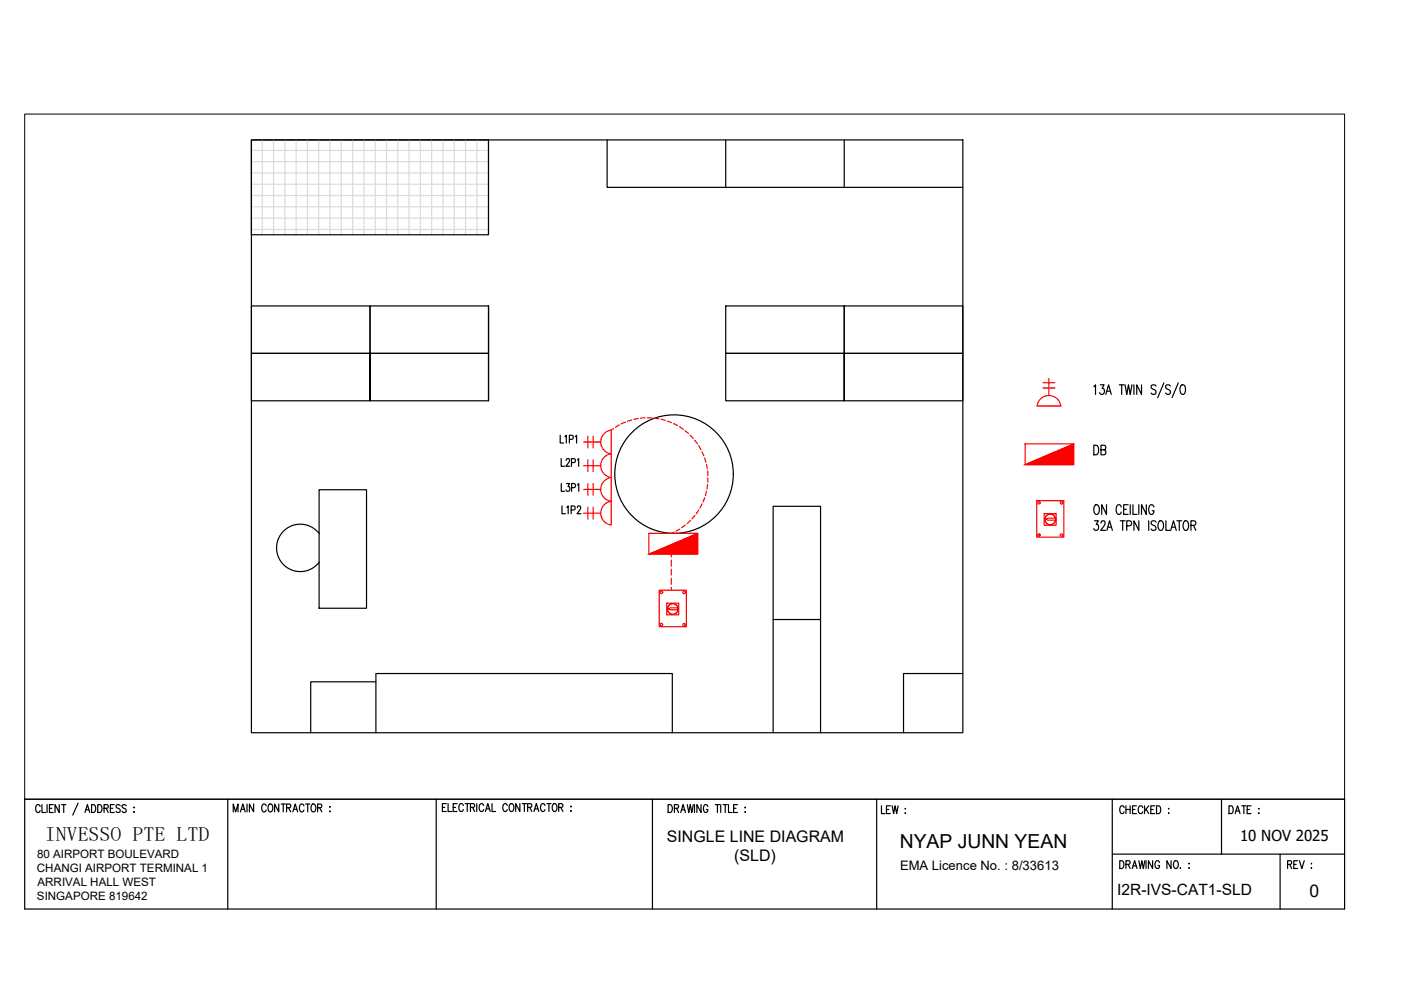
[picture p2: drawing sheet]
<svg xmlns="http://www.w3.org/2000/svg" width="297mm" height="210mm" viewBox="0 0 297 210" stroke-linecap="round" stroke-linejoin="round" font-family="sans-serif">
<!-- layer: 0 -->
<g fill="none" stroke="#000" stroke-width=".25">
<path d="M53.3 29.7h150.8v125.7h-150.8zM53.3 29.7h50.3v20.1h-50.3zM128.7 29.7v10h75.4M153.9 29.7v10M179 29.7v10M53.3 74.9h25.2v10.1h25.1v-10.1h-25.1v10.1h-25.2zM53.3 64.9h25.2v10h-25.2zM103.6 64.9v10h-25.1v-10h25.1v20.1M153.9 74.9v10.1h25.1v-10.1h25.1v10.1h-25.1v-10.1zM153.9 64.9h25.1v10h-25.1zM179 64.9h25.1v10h-25.1zM67.7 103.8h10v25.2h-10z"/>
<path d="M67.7 113.1a5 5 0 0 0-7.4-.6 5 5 0 0 0 0 7.4 5 5 0 0 0 7.4-.7M163.9 131.4h10.1M79.7 144.6h-13.8v10.8M79.7 155.4v-12.6h62.8v12.6M163.9 155.4v-48h10.1v48M204.1 142.8h-12.5v12.6M5.2 169.5h279.9v23.2h-279.9zM48.3 169.5v23.2M92.5 169.5v23.2M138.3 169.5v23.2M185.9 169.5v23.2M235.8 169.5v23.2"/>
<path d="M259 169.5v11.6M271.4 181.1v11.6"/>
<circle cx="142.9" cy="100.5" r="12.6"/>
</g>
<g fill="none" stroke="#dcdcdc" stroke-width=".25">
<path d="M53.3 31.9h50.3M53.3 34.3h50.3M53.3 36.7h50.3M53.3 39.1h50.3M55.6 29.7v20.1M58 29.7v20.1M60.4 29.7v20.1M62.8 29.7v20.1M65.2 29.7v20.1M67.6 29.7v20.1M70 29.7v20.1M72.4 29.7v20.1"/>
<path d="M74.8 29.7v20.1M77.2 29.7v20.1M79.6 29.7v20.1M81.9 29.7v20.1M84.3 29.7v20.1M86.7 29.7v20.1M89.1 29.7v20.1M91.5 29.7v20.1M93.9 29.7v20.1M96.3 29.7v20.1M98.7 29.7v20.1M101.1 29.7v20.1"/>
<path d="M103.5 29.7v20.1M53.3 41.5h50.3M53.3 43.9h50.3M53.3 46.3h50.3M53.3 48.7h50.3"/>
</g>
<g fill="none" stroke="#f00" stroke-width=".25">
<path d="M123.7 93.7h3.7M123.7 98.7h3.7M124.7 92.5v2.5M124.7 97.5v2.5M125.8 92.5v2.5M125.8 97.5v2.5M128 92l1-.6 .6-.2v20.1a2.54 2.54 0 0 1-2.2-2.5 2.54 2.54 0 0 1 2.2-2.5 2.54 2.54 0 0 1-2.2-2.5 2.54 2.54 0 0 1 2.2-2.6 2.53 2.53 0 0 1-2.2-2.5 2.53 2.53 0 0 1 2.2-2.5 2.53 2.53 0 0 1-1.6-4.2zM130.1 90.9l-.5 .3M131.3 90.1l-.8 .5M132.6 89.5l-.9 .4M133.9 89l-.9 .3M135.3 88.7l-.9 .2"/>
<path d="M136.8 88.6l-1 .1M137.3 88.6h.9M138.7 88.7l.9 .1M140.1 88.9l.9 .2M141.5 89.3l.9 .3M142.8 89.8l.9 .4M144.1 90.5l.8 .5M145.3 91.3l.7 .6M146.3 92.3l.7 .7M147.3 93.3l.6 .8M148.1 94.5l.5 .8M148.8 95.8l.4 .8"/>
<path d="M149.4 97.1l.3 .9M149.8 98.5l.2 .9M150 99.9l.1 .9M217.3 94.1h10.4v4.4h-10.4zM220.7 84.5a2.53 2.53 0 0 1 4.2 1.6h-5l.1-.6zM221.1 82.3h2.6M221.1 81.1h2.6M222.4 80.3v3.6M227.7 94.1l-10.4 4.4M123.7 103.8h3.7M123.7 108.8h3.7M124.7 102.5v2.5"/>
<path d="M125.8 102.5v2.5M125.8 107.5v2.6M137.6 113.1h10.3v4.4h-10.3zM142.3 117.5v.6M142.3 118.8v1.3M142.9 112.8l-.6 .3M144.1 112.2l-.8 .4M145.3 111.3l-.8 .6M146.4 110.4l-.7 .6M147.3 109.3l-.6 .7M147.9 113.1l-10.3 4.4M148.2 108.1l-.6 .8"/>
<path d="M148.9 106.9l-.5 .8M149.4 105.5l-.4 .9M149.8 104.2l-.3 .9M150 102.7l-.1 1M150.1 101.3v1M219.8 106.1h5.8v7.8h-5.8zM221.4 108.9h2.5v2.5h-2.5zM221.6 109.9l.6 .4h1.6M223.7 109.9h-1.5l-.6 .4M139.8 125.2h5.7v7.7h-5.7zM141.4 127.9h2.5v2.5h-2.5zM141.6 128.9l.5 .4h1.6"/>
<path d="M142.3 120.7v1.3M142.3 122.6v1.3M142.3 124.5v.7M143.7 128.9h-1.6l-.6 .4"/>
<circle cx="220.3" cy="113.4" r=".26"/>
<circle cx="220.3" cy="106.6" r=".26"/>
<circle cx="222.7" cy="110.1" r="1.15"/>
<circle cx="222.7" cy="110.1" r="1.11"/>
<circle cx="225.1" cy="113.4" r=".26"/>
<circle cx="225.1" cy="106.6" r=".26"/>
<circle cx="140.2" cy="132.4" r=".26"/>
<circle cx="140.2" cy="125.6" r=".26"/>
<circle cx="142.6" cy="129.1" r="1.11"/>
<circle cx="142.6" cy="129.1" r="1.15"/>
<circle cx="145" cy="132.4" r=".26"/>
<circle cx="145.1" cy="125.6" r=".26"/>
</g>
<g fill="#f00" stroke="#f00" stroke-width=".21">
<path d="M217.3 98.5l10.4-4.4v4.4z"/>
<path d="M137.6 117.5l10.3-4.4v4.4z"/>
</g>
<!-- layer: SLD-TXT -->
<g fill="none" stroke="#000" stroke-width=".25">
<path d="M231.9 82l.4-.4v2M233.3 81.6h.8l-.4 .8a.59 .59 0 0 1 .4 .8 .59 .59 0 0 1-1 0M234.4 83.6l.6-2 .6 2M234.7 82.9h.7M237.3 81.6h1M237.8 81.6v2M238.5 81.6l.4 2 .4-2 .3 2 .4-2M240.4 81.6v2M242 81.6v2l-1-2v2M245.1 81.9a.52 .52 0 0 0-.7-.3 .52 .52 0 0 0-.3 .7l.7 .3a.55 .55 0 0 1 .1 1 .55 .55 0 0 1-.8-.3M246.8 81.2l-1.3 3.1M248.1 81.9a.52 .52 0 0 0-.6-.3 .52 .52 0 0 0-.3 .7l.6 .3a.53 .53 0 0 1 .3 .8 .53 .53 0 0 1-.8 .1l-.2-.2"/>
<path d="M249.8 81.2l-1.3 3.1M250.5 81.7l.1-.1a.62 .62 0 0 1 .7 .8v.4a.61 .61 0 0 1-.5 .8 .61 .61 0 0 1-.6-.8v-.4zM232.1 110.4h.8l-.5 .8a.58 .58 0 0 1 .5 .9 .58 .58 0 0 1-1 0M232.2 107.1l.2-.1a1.12 1.12 0 0 1 .4 2l-.2 .1a1.12 1.12 0 0 1-.4-2zM233.4 110.9l.3-.5 .5 .1 .1 .3-.2 .7-.7 1h1M234.6 107v2.1l-1-2.1v2.1M234.7 112.5l.6-2.1 .5 2.1M234.9 111.8h.7M237.5 110.4h1M237.7 107.5a.51 .51 0 0 0-.8-.4 1.47 1.47 0 0 0 .2 2 .55 .55 0 0 0 .6-.5M238 110.4v2.1M238.2 108h.6"/>
<path d="M238.9 111.5l.9-.1 .1-.3-.1-.6-.9-.1v2.1M239.2 107h-1v2.1h1M239.6 107v2.1M240.2 107v2.1h.9M241.5 110.4v2.1l-1.1-2.1v2.1M241.5 107v2.1M243 107v2.1l-1-2.1v2.1M243.6 110.4v2.1M244.7 107.5a.51 .51 0 0 0-.9-.4 1.41 1.41 0 0 0 .2 2 .59 .59 0 0 0 .7-.8h-.4M245.1 110.7a.51 .51 0 0 0-.7-.3 .51 .51 0 0 0-.3 .7l.7 .4a.55 .55 0 0 1 .1 .9 .55 .55 0 0 1-.8-.2M245.8 110.5l.2-.1a.98 .98 0 0 1 .6 1.6 .52 .52 0 0 1-.8 .4l-.3-.7v-.5zM247.2 110.4v2.1h.9"/>
<path d="M248.2 112.5l.6-2.1 .6 2.1M248.4 111.8h.8M249.5 110.4h1.1M250 110.4v2.1M251.1 110.5l.2-.1a.98 .98 0 0 1 .6 1.6 .51 .51 0 0 1-.8 .4l-.3-.7v-.5zM252.5 111.4l.9-.1 .1-.3-.1-.5-.9-.1v2.1M253 111.4l.5 1.1"/>
</g>
<!-- layer: SLD -->
<path d="M118.8 92.3v1.6h.7M119 97.2v1.7h.7M119.8 92.6l.3-.3v1.6M120 97.6l.3-.4 .3 .1 .2 .2-.2 .6-.6 .8h.8M120.7 93.1h.7l.1-.3-.1-.4-.7-.1v1.6M121.2 98.1l.7-.1 .1-.2-.1-.5-.7-.1v1.7M122 92.6l.2-.3v1.6M122.4 97.5l.3-.3v1.7M119 102.5v1.7h.7M120.1 102.5h.7l-.4 .7a.47 .47 0 0 1 .4 .7 .47 .47 0 0 1-.8 0M121.2 103.4l.7-.1 .1-.2-.1-.5-.7-.1v1.7M122.4 102.8l.3-.3v1.7" fill="none" stroke="#000" stroke-width=".25"/>
<!-- layer: 0 -->
<path d="M5.2 24.2h279.9v145.3h-279.9z" fill="none" stroke="#000" stroke-width=".21"/>
<!-- layer: TXT -->
<g fill="none" stroke="#000" stroke-width=".25">
<path d="M8.5 171a.49 .49 0 0 0-.6-.4 .49 .49 0 0 0-.3 .6v.4a.49 .49 0 0 0 .3 .7 .49 .49 0 0 0 .6-.4M8.9 170.6v1.7h.8M10 170.6v1.7M10.5 171.4h.5M11.3 170.6h-.8v1.7h.8M12.6 170.6v1.7l-.9-1.7v1.7M13.1 170.6h.9M13.5 170.6v1.7M16.6 170.3l-1.2 2.5M18 172.3l.5-1.7 .5 1.7M18.2 171.7h.6M19.4 170.6a.89 .89 0 0 1 .9 .6 .89 .89 0 0 1-.3 1l-.6 .1z"/>
<path d="M20.7 170.6a.89 .89 0 0 1 .9 .6 .89 .89 0 0 1-.2 1l-.7 .1zM22.1 171.4l.7-.1 .1-.6-.8-.1v1.7M22.5 171.4l.5 .9M23.4 171.4h.5M24.2 170.6h-.8v1.7h.8M25.5 170.8a.44 .44 0 0 0-.6-.2 .44 .44 0 0 0-.2 .5l.7 .4 .1 .5a.5 .5 0 0 1-.9 0M26.8 170.8a.44 .44 0 0 0-.6-.2 .44 .44 0 0 0-.3 .5l.7 .4 .2 .5a.5 .5 0 0 1-.9 0M28.4 171.1v.2zM28.4 172.1v.2zM49.5 172.1v-1.6l.5 1.6 .5-1.6v1.6M51 172.1l.5-1.6 .5 1.6M51.2 171.6h.6"/>
<path d="M52.4 170.5v1.6M53.8 170.5v1.6l-.9-1.6v1.6M56.4 170.9a.49 .49 0 0 0-.6-.4 .49 .49 0 0 0-.3 .6v.4a.49 .49 0 0 0 .3 .6 .49 .49 0 0 0 .6-.4M57.1 170.6l.1-.1a.86 .86 0 0 1 .7 .8 .86 .86 0 0 1-.7 .8 1.11 1.11 0 0 1-.1-1.5zM59.1 170.5v1.6l-.9-1.6v1.6M59.6 170.5h.9M60.1 170.5v1.6M60.8 171.3l.7-.1 .1-.2-.1-.4-.7-.1v1.6M61.2 171.3l.4 .8M62.1 172.1l.5-1.6 .5 1.6M62.3 171.6h.6M64.4 170.9a.49 .49 0 0 0-.6-.4 .49 .49 0 0 0-.3 .6v.4a.49 .49 0 0 0 .3 .6 .49 .49 0 0 0 .6-.4"/>
<path d="M64.8 170.5h.9M65.2 170.5v1.6M66.2 170.6l.1-.1a.86 .86 0 0 1 .7 .8 .86 .86 0 0 1-.7 .8 1.11 1.11 0 0 1-.1-1.5zM67.3 171.3l.8-.1 .1-.2-.1-.4-.8-.1v1.6M67.8 171.3l.4 .8M69.9 171v.2zM69.9 172v.1zM93.8 171.2h.5M94.6 170.4h-.8v1.7h.8M95 170.4v1.7h.8M96.1 171.2h.5M96.9 170.4h-.8v1.7h.8"/>
<path d="M98.2 170.8a.49 .49 0 0 0-.6-.4 .49 .49 0 0 0-.3 .6v.4a.49 .49 0 0 0 .3 .7 .49 .49 0 0 0 .6-.4M98.6 170.4h.9M99.1 170.4v1.7M99.7 171.2l.8-.1 .1-.2-.1-.4-.8-.1v1.7M100.2 171.2l.4 .9M101.1 170.4v1.7M102.5 170.8a.49 .49 0 0 0-.6-.4 .49 .49 0 0 0-.3 .6v.4a.49 .49 0 0 0 .3 .7 .49 .49 0 0 0 .6-.4M102.9 172.1l.5-1.7 .5 1.7M103.1 171.5h.6M104.3 170.4v1.7h.8M107.6 170.8a.49 .49 0 0 0-.6-.4 .49 .49 0 0 0-.4 .6v.4a.49 .49 0 0 0 .4 .7 .49 .49 0 0 0 .6-.4M108.2 170.5l.1-.1a.86 .86 0 0 1 .7 .8 .86 .86 0 0 1-.7 .9 1.11 1.11 0 0 1-.1-1.6z"/>
<path d="M110.2 170.4v1.7l-.9-1.7v1.7M110.7 170.4h.9M111.2 170.4v1.7M111.9 171.2l.7-.1 .2-.2-.2-.4-.7-.1v1.7M112.3 171.2l.5 .9M113.2 172.1l.5-1.7 .5 1.7M113.4 171.5h.6M115.6 170.8a.49 .49 0 0 0-.6-.4 .49 .49 0 0 0-.4 .6v.4a.49 .49 0 0 0 .4 .7 .49 .49 0 0 0 .6-.4M115.9 170.4h.9M116.4 170.4v1.7M117.3 170.5l.2-.1a.86 .86 0 0 1 .6 .8 .86 .86 0 0 1-.6 .9 1.11 1.11 0 0 1-.2-1.6zM118.5 171.2l.7-.1 .1-.2-.1-.4-.7-.1v1.7"/>
<path d="M118.9 171.2l.4 .9M121.1 170.9v.2zM121.1 171.9v.2zM141.7 170.6a.89 .89 0 0 1 .9 .6 .89 .89 0 0 1-.3 1l-.6 .1zM143 171.4l.7-.1 .1-.6-.8-.1v1.7M143.4 171.4l.5 .9M144.3 172.3l.5-1.7 .5 1.7M144.5 171.7h.6M145.7 170.6l.3 1.7 .4-1.7 .3 1.7 .3-1.7M147.2 170.6v1.7M148.6 170.6v1.7l-.8-1.7v1.7M150.1 171a.48 .48 0 0 0-.6-.4 .48 .48 0 0 0-.4 .6v.4a.49 .49 0 0 0 .5 .7 .49 .49 0 0 0 .5-.7h-.3"/>
<path d="M151.7 170.6h.9M152.1 170.6v1.7M152.8 170.6v1.7M153.3 170.6h.9M153.8 170.6v1.7M154.5 170.6v1.7h.7M155.5 171.4h.5M156.4 170.6h-.9v1.7h.9M158 171.1v.2zM158 172.1v.2zM186.9 170.9v1.6h.7M187.9 171.6h.6"/>
<path d="M188.8 170.9h-.9v1.6h.9M189.2 170.9l.3 1.6 .3-1.6 .3 1.6 .3-1.6M191.9 171.4v.1zM191.9 172.4v.1zM238.3 171.2a.48 .48 0 0 0-.6-.3 .48 .48 0 0 0-.3 .6v.4a.48 .48 0 0 0 .3 .6 .48 .48 0 0 0 .6-.4M238.7 171.6h.9M238.7 170.9v1.6M239.6 170.9v1.6M240.1 171.6h.5M240.9 170.9h-.8v1.6h.8M242.3 171.2a.49 .49 0 0 0-.6-.3 .49 .49 0 0 0-.4 .6v.4a.49 .49 0 0 0 .4 .6 .49 .49 0 0 0 .6-.4M242.7 170.9v1.6"/>
<path d="M243 171.5l.6 1M243.6 170.9l-.9 1.1M244 171.6h.5M244.8 170.9h-.8v1.6h.8M245.2 170.9a.89 .89 0 0 1 .9 .5 .89 .89 0 0 1-.3 1l-.6 .1zM247.8 171.4v.1zM247.8 172.4v.1zM260.6 170.9a.89 .89 0 0 1 .9 .5 .89 .89 0 0 1-.3 1l-.6 .1zM261.9 172.5l.5-1.6 .5 1.6M262.1 172h.6M263.3 170.9h.9M263.7 170.9v1.6"/>
<path d="M264.4 171.6h.5M265.2 170.9h-.8v1.6h.8M266.9 171.4v.1zM266.9 172.4v.1zM235.8 181.1h49.3M237.4 182.5a.88 .88 0 0 1 .9 .5 .88 .88 0 0 1-.3 1.1h-.6zM238.7 183.3l.8-.1 .1-.2-.1-.4-.8-.1v1.6M239.2 183.3l.4 .8M240.1 184.1l.5-1.6 .5 1.6M240.2 183.6h.7M241.5 182.5l.3 1.6 .3-1.6 .3 1.6 .3-1.6M243 182.5v1.6"/>
<path d="M244.4 182.5v1.6l-.9-1.6v1.6M245.8 182.9a.49 .49 0 0 0-.6-.4 .49 .49 0 0 0-.3 .6v.4a.5 .5 0 0 0 .5 .7 .5 .5 0 0 0 .4-.7h-.3M248.3 182.5v1.6l-.9-1.6v1.6M249.1 182.6l.1-.1a.89 .89 0 0 1 .7 .7 .89 .89 0 0 1-.3 .9h-.2a.91 .91 0 0 1-.7-.6 .91 .91 0 0 1 .4-.9zM250.3 184v.1M252 184.1h.2zM252.1 183v.2zM273 183.3l.7-.1 .2-.2-.2-.4-.7-.1v1.6M273.4 183.3l.5 .8M274.3 183.3h.5M275.1 182.5h-.8v1.6h.8M275.5 182.5l.5 1.6 .5-1.6"/>
<path d="M278 184.1h.1zM278.1 183v.2z"/>
</g>
<text font-size="5.3" x="230.7" y="97.7">DB</text>
<text font-size="4.4" x="117.8" y="110.1">L1P2</text>
<text font-size="4.2" x="9.5" y="178.4">INVESSO PTE LTD</text>
<text font-size="4.1" x="190.8" y="179.9">NYAP JUNN YEAN</text>
<text font-size="3.7" x="277.6" y="190.3">0</text>
<g font-size="3.4">
<text x="141.4" y="178.6">SINGLE LINE DIAGRAM</text>
<text x="155.7" y="182.6">(SLD)</text>
</g>
<text font-size="3.3" x="236.9" y="189.8">I2R-IVS-CAT1-SLD</text>
<text font-size="3.2" x="262.9" y="178.4">10 NOV 2025</text>
<text font-size="2.8" x="190.8" y="184.5">EMA Licence No. : 8/33613</text>
<g font-size="2.5">
<text x="7.8" y="184.8">CHANGI AIRPORT TERMINAL 1</text>
<text x="7.9" y="181.9">80 AIRPORT BOULEVARD</text>
<text x="7.8" y="190.7">SINGAPORE 819642</text>
<text x="8" y="187.8">ARRIVAL HALL WEST</text>
</g>
</svg>
